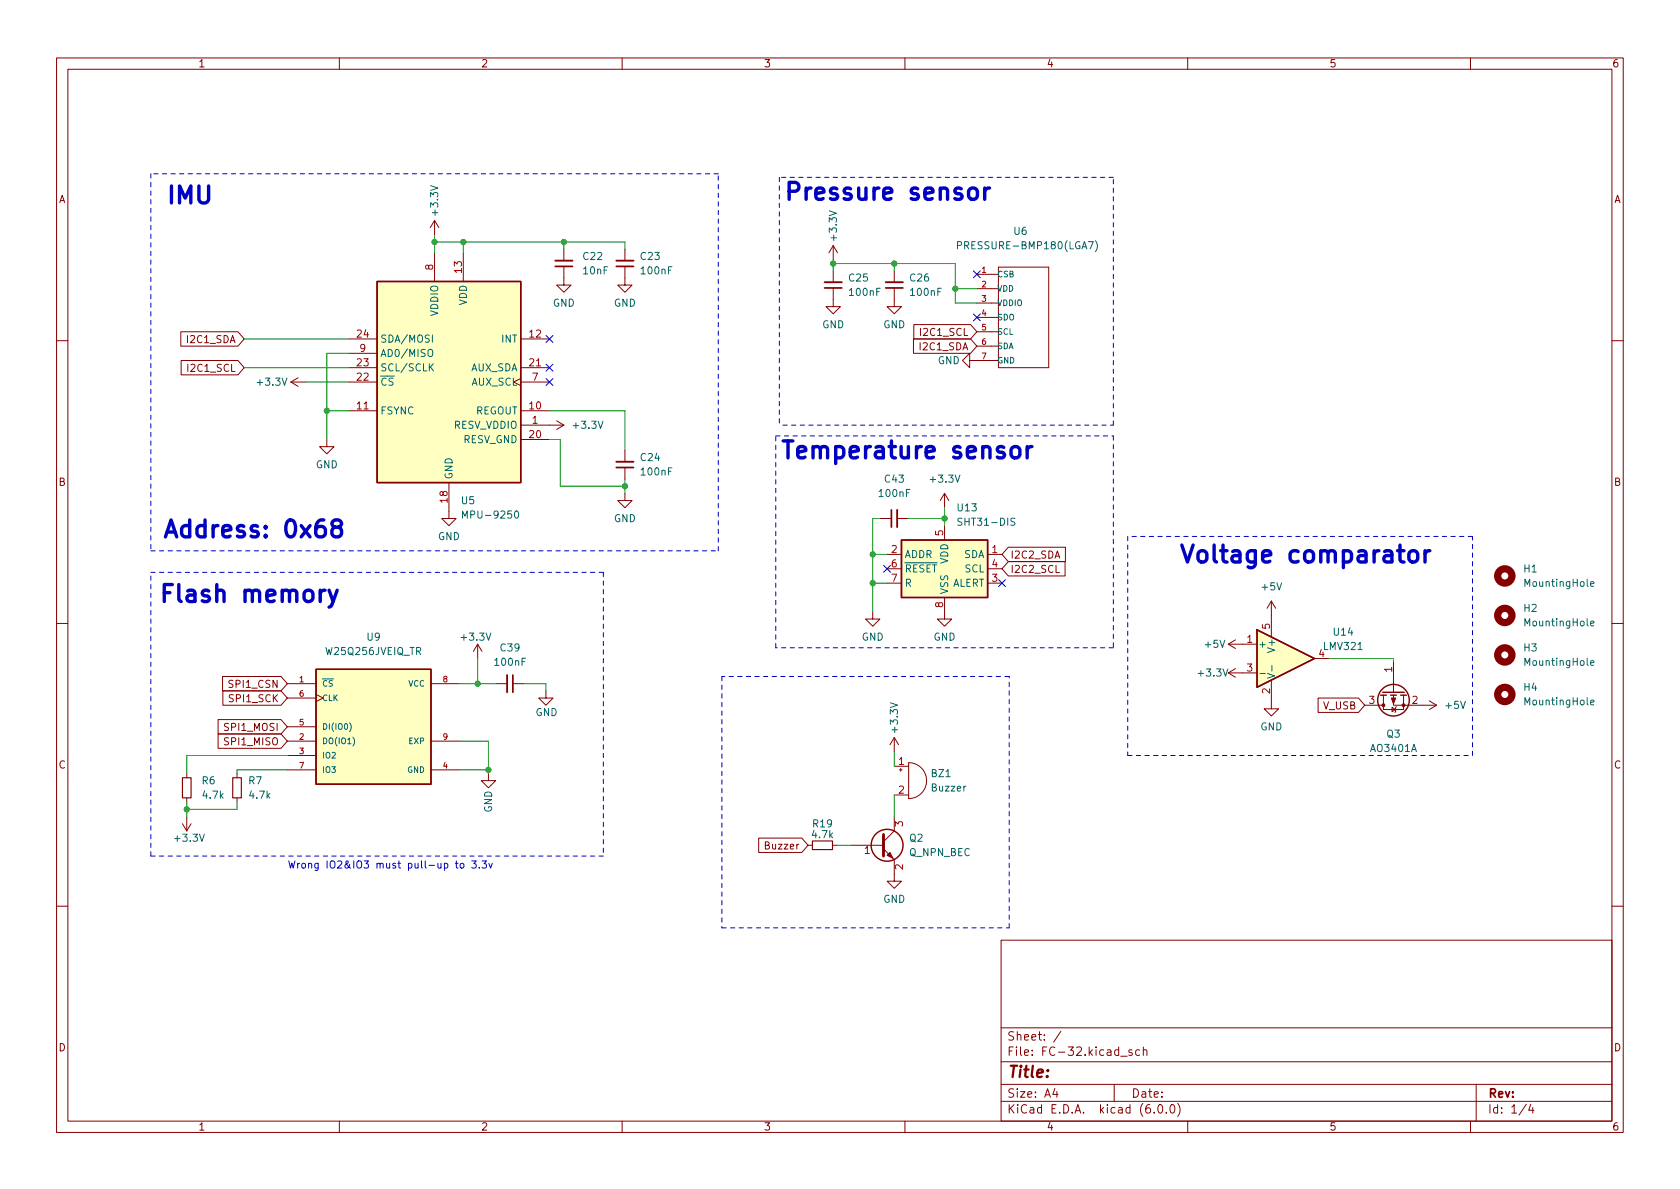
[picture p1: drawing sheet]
<svg xmlns="http://www.w3.org/2000/svg" width="297mm" height="210mm" viewBox="0 0 297 210" stroke-linecap="round" stroke-linejoin="round" font-family="sans-serif">
<g fill="none" stroke="#840000" stroke-width=".18">
<path d="M10 10.2h277v190.1h-277zM12 12.2h273v186.1h-273zM60 10.2v2M110 10.2v2M160 10.2v2M210 10.2v2M260 10.2v2M76.8 39v2.5M76.8 39l-.7 1.3M76.8 39l.8 1.3M32 58.7h10.1l1.1 1.2-1.1 1.3h-10.1zM61.6 59.9h5.1"/>
<path d="M76.8 44.7v5.1M81.9 44.7v5.1M92.1 59.9h5.1M99.7 47.1v3.3h1.3l-1.3 1.3-1.3-1.3h1.3M99.7 44.1v2M110.5 47.1v3.3h1.3l-1.3 1.3-1.3-1.3h1.3M110.5 44.1v2M147.3 50.9v3.3h1.3l-1.3 1.3-1.3-1.3h1.3M147.3 43.4v2.6M147.3 47.9v2M147.3 43.4l-.7 1.3M147.3 43.4l.8 1.3"/>
<path d="M158.1 50.9v3.3h1.3l-1.3 1.3-1.3-1.3h1.3M158.1 47.9v2M161.5 59.9h10.1l1.1 1.3-1.1 1.3h-10.1zM161.6 57.4h10l1.1 1.3-1.1 1.2h-10zM172.7 58.7h3.8M172.7 56.1h3.8M172.7 53.6h3.8M172.7 51h3.8M172.7 48.5h3.8M176.5 47.2h8.9v17.8h-8.9zM10 60.2h2M32 63.7h10.1l1.1 1.3-1.1 1.3h-10.1z"/>
<path d="M51.4 67.6h2.6M51.4 67.6l1.3 .7M52.7 66.8l-1.3 .8M57.8 77.7v1.3h1.3l-1.3 1.3-1.3-1.3h1.3M61.6 72.6h5.1M61.6 65h5.1M61.6 67.6h5.1M61.6 62.5h5.1M92.1 66.9l-1.3 .7 1.3 .6M92.1 75.2h7.6M92.1 72.6h5.1M92.1 77.7h5.1"/>
<path d="M92.1 65h5.1M92.1 67.6h5.1M98.4 74.4l1.3 .8M99.7 75.2l-1.3 .7M110.5 79.6v2.1M171.4 63.7v-1.2l-1.2 1.2 1.2 1.3v-1.3h5.1M172.7 61.2h3.8M285 60.2h2M79.4 85.3v6.4h1.2l-1.2 1.3-1.3-1.3h1.3M110.5 87.2v1.3h1.3l-1.3 1.3-1.3-1.3h1.3M110.5 82.7v2M155.6 91.7h2"/>
<path d="M156.8 98h2.6M158.6 91.7h2.1M167 87.2v2.6M167 93v2.5M167 87.2l-.8 1.3M167 87.2l.8 1.3M174.6 98h2.6M178.3 96.8h10.1v2.5h-10.1l-1.1-1.3zM178.3 99.3h10v2.5h-10l-1.1-1.2zM10 110.2h2M39.3 119.6h10.4l1.1 1.3-1.1 1.3h-10.4zM84.5 113.9l-.8 1.3"/>
<path d="M84.5 113.9v2.6M84.5 113.9l.7 1.3M154.3 108.2v1.3h1.3l-1.3 1.2-1.3-1.2h1.3M156.8 103.1h2.6M156.8 100.6h2.6M167 105.7v3.8h1.3l-1.3 1.2-1.3-1.2h1.3M174.6 103.1h2.6M174.6 100.6h2.6M217.2 113.9h5M217.2 119h5M217.2 113.9l1.2 .8M217.2 119l1.2 .8"/>
<path d="M218.4 113.2l-1.2 .7M218.4 118.2l-1.2 .8M224.8 106.3v6.3M224.8 106.3l-.8 1.3M224.8 106.3l.8 1.3M232.4 116.5h2.5M246.4 117.1v5.3M285 110.2h2M33 136.8v.7M38.6 127.2h11.1l1.1 1.3-1.1 1.3h-11.1zM38.6 129.8h11.1l1.1 1.3-1.1 1.2h-11.1zM39.4 122.2h10.3l1.1 1.2-1.1 1.3h-10.3z"/>
<path d="M41.9 136.8v.7M50.8 120.9h5.1M50.8 131.1h5.1M50.8 133.6h5.1M50.8 136.1h5.1M50.8 128.5h5.1M50.8 123.4h5.1M55.9 122.8l1.2 .6-1.2 .7M76.2 120.9h5.1M76.2 131.1h5.1M76.2 136.1h5.1M86.4 136.8v1.2h1.2l-1.2 1.3-1.3-1.3h1.3"/>
<path d="M87.6 120.9h2.1M90.7 120.9h2M96.5 122.2v1.2h1.3l-1.3 1.3-1.3-1.3h1.3M158.1 130.4v2.6M158.1 130.4l-.7 1.3M158.1 130.4l.8 1.3M158.1 135.5h2.6M159 136.1h.5M159.3 135.9v.5M160.7 134.9a3.2 3.2 0 0 1 3.1 3.1 3.2 3.2 0 0 1-3.1 3.2zM224.8 120.3v5h1.3l-1.3 1.3-1.3-1.3h1.3M233.1 123.4h7.1l1.1 1.3-1.1 1.3h-7.1z"/>
<path d="M241.3 124.7h3.3M244.6 122.9v2.6h3.6v-2.6M246.1 125.1l.7 .4-.7 .4zM246.4 122.9v1.8h7.6M246.9 125l-.1 .1v.8l-.2 .1M252.7 123.9l1.3 .8M254 124.7l-1.3 .8M32.3 145.7l.7 1.2M33 141.1v.8M33 144.4v2.5M33.8 145.7l-.8 1.2M41.9 141.1v.8"/>
<path d="M134.1 148.2h7.7l1.1 1.3-1.1 1.2h-7.7zM142.9 149.5h.7M147.2 149.5h.8M150.5 149.5h5.7M156.2 150.1l1.9 1.9v3.8h1.3l-1.3 1.3-1.3-1.3h1.3M158.1 144.4v2.5l-1.9 1.9M158.1 140.6h2.6M10 160.2h2M177 166.3h108v32h-108zM285 160.2h2M60 198.3v2M110 198.3v2"/>
<path d="M160 198.3v2M177 194.8h108M177 191.8h108M177 187.8h108M177 181.8h108M186.5 192.5l-.4 1h1M186.9 193v1M187.6 182.4l-1.3 1.9M197 191.8v3M198.1 186.8h1.2M200.1 185.7l-.3-.1-.2 .2v.3l.5 .1v.4h-.5M201.5 185.7l-.4-.1-.3 .3v.4l.1 .3h.6"/>
<path d="M202.1 185.8l.3-.2 .3 .1 .1 .9M202.1 185.1v1.5M204.1 196.7v.1M204.9 195.4l.2-.1a.81 .81 0 0 1 .6 .7 .81 .81 0 0 1-.3 .8h-.2a.81 .81 0 0 1-.6-.6 .81 .81 0 0 1 .3-.8zM206.2 196.7v.1M207.1 195.4l.1-.1a.81 .81 0 0 1 .6 .7 .81 .81 0 0 1-.3 .8h-.1a.81 .81 0 0 1-.6-.6 .81 .81 0 0 1 .3-.8zM208.2 195.1a1.72 1.72 0 0 1 0 2.3M210 198.3v2M260 198.3v2M261 191.8v6.5M269.9 195.3l-1.3 1.9M270.6 195.3l-.3 1h.9"/>
<path d="M271 195.8v1"/>
</g>
<path d="M98.2 46.1h3M109 46.1h3M145.8 49.9h3M156.6 49.9h3M109 81.7h3M158.6 90.2v3M89.7 119.4v3" fill="none" stroke="#840000" stroke-width=".33"/>
<path d="M98.2 47.1h3M109 47.1h3M145.8 50.9h3M156.6 50.9h3M109 82.7h3M157.6 90.2v3M90.7 119.4v3" fill="none" stroke="#840000" stroke-width=".3"/>
<g fill="none" stroke="#840000" stroke-width=".25">
<path d="M66.7 49.8h25.4v35.5h-25.4zM159.4 95.5h15.2v10.2h-15.2zM55.9 118.4h20.3v20.3h-20.3zM222.2 111.4l10.2 5.1-10.2 5zM244.1 122.9h1M244.5 122.4h3.8M245.9 122.9h1M247.6 122.9h1.1"/>
<circle cx="246.4" cy="123.8" r="2.79"/>
<circle cx="156.8" cy="149.5" r="2.82"/>
</g>
<g fill="#840000" stroke="#840000" stroke-width=".18">
<path d="M246 123.4h.8l-.4 1.1z"/>
<path d="M156.8 151.3l.6-.6 .5 1.1z"/>
<circle cx="248.2" cy="124.7" r=".25"/>
<circle cx="244.6" cy="124.7" r=".25"/>
</g>
<g fill="#ffffc2" stroke="#ffffc2" stroke-width=".18">
<path d="M66.7 49.8h25.4v35.5h-25.4z"/>
<path d="M55.9 118.4h20.3v20.3h-20.3z"/>
<path d="M222.2 111.4l10.2 5.1-10.2 5z"/>
<path d="M159.4 95.5h15.2v10.2h-15.2z"/>
</g>
<g fill="none" stroke="#006464" stroke-width=".18">
<path d="M76.5 59.2v1.3M169.3 43.4l.6-.1 .1-.1v-.3l-.7-.2v1.3M193.7 42.6a1.46 1.46 0 0 1 0 1.9M75.8 61.8h.2a.43 .43 0 0 1 .5 .4v.4a.42 .42 0 0 1-.4 .5 .42 .42 0 0 1-.4-.5v-.4zM76.1 64.9l.5 .7M76.6 64.3l-.7 .7M81.8 91.6v-1.2l.4 .9 .4-.9v1.2M91.1 90.5l.2-.1a.68 .68 0 0 1 .4 .6 .68 .68 0 0 1-.4 .6l-.2-.1-.1-.4zM222.8 119.1h.9M224.1 119.1l1.3 .4-1.3 .4M224.9 117.7v1M281.2 110.3l.6-.2v-.2l-.4-.1-.2 .2 .1 .6h.5"/>
<path d="M281.2 103.3l.6-.2v-.2l-.4-.1-.2 .2 .1 .6h.5M281.2 117.2l.6-.1v-.2l-.4-.1-.2 .2 .1 .6h.5M61.8 127.8a1.17 1.17 0 0 1 0 1.6M62.4 130.4a1.17 1.17 0 0 1 0 1.5M281.2 124.2l.6-.1v-.2l-.4-.1-.2 .2 .1 .6h.5"/>
</g>
<g fill="none" stroke="#840000" stroke-width="1.3">
<circle cx="266.1" cy="115.8" r="1.27"/>
<circle cx="266.1" cy="101.8" r="1.27"/>
<circle cx="266.1" cy="108.8" r="1.27"/>
<circle cx="266.1" cy="122.8" r="1.27"/>
</g>
<path d="M32.3 137.5h1.5v3.6h-1.5zM41.1 137.5h1.6v3.6h-1.6zM143.6 148.7h3.6v1.5h-3.6z" fill="none" stroke="#840000" stroke-width=".2"/>
<path d="M156.2 147.6v3.8" fill="none" stroke="#840000" stroke-width=".51"/>
<path d="M80.5 152.7h.5M80.7 152.2v1.1l.3 .2M81.5 152.7h.3l.2 .2v.4l-.2 .2-.3-.1-.1-.1zM83.4 152.2h.8l-.4 .5 .3 .1v.6l-.1 .1-.6-.1M84.7 153.4v.1M85.2 152.2h.8l-.4 .5 .4 .1v.6l-.2 .1-.6-.1M86.4 152.7l.3 .8 .3-.8" fill="none" stroke="#0000c2" stroke-width=".18"/>
<path d="M171.4 33.5a.81 .81 0 0 1 .8-.3 .81 .81 0 0 1 .6 .6v.9a.81 .81 0 0 1-.8 .6 .81 .81 0 0 1-.8-.6v-.9zM174.1 33.3v2M175 33.3a.77 .77 0 0 0-.9 .5M178.9 79.3a.81 .81 0 0 1 .8-.3 .81 .81 0 0 1 .6 .5v.9a.81 .81 0 0 1-.8 .6 .81 .81 0 0 1-.7-.6v-.9zM181.6 79v2M182.5 79a.77 .77 0 0 0-.9 .5M59.3 93.2a.65 .65 0 0 1-.6-.6 .65 .65 0 0 1 .6-.7h.5a.65 .65 0 0 1 .6 .7 .65 .65 0 0 1-.6 .6h-.5l-.5 .3-.1 .3v.6l.1 .3 .5 .2h.5l.3-.1 .3-.4v-.6l-.3-.4-.3-.2M249.2 97.7a.81 .81 0 0 1 .8-.3 .81 .81 0 0 1 .7 .6v.8a.81 .81 0 0 1-.8 .6 .81 .81 0 0 1-.8-.6v-.8zM252 97.4v2M252.8 97.4a.77 .77 0 0 0-.8 .6M58.2 104.4l.7 2M59.6 104.4l-1 2.7-.4 .3" fill="none" stroke="#0000c2" stroke-width=".6"/>
<g fill="none" stroke="#0000c2" stroke-width=".18" stroke-dasharray=".8 .8">
<path d="M26.7 30.7v66.7M127 30.7h-100.3M137.8 31.4v43.8M196.8 31.4h-59M137.2 77.1h59.6M138.4 75.2h58.4M196.8 77.1v37.4M196.8 75.2v-43.8M26.7 97.4h100.3M127 97.4v-66.7M199.4 94.9v38.7M260.3 94.9h-60.9"/>
<path d="M26.7 101.2h80M106.7 101.2v50.2M127.6 119.6v44.5M137.2 114.5v-37.4M178.4 119.6h-50.8M196.8 114.5h-59.6M199.4 133.6h60.9M260.3 133.6v-38.7M26.7 151.4v-50.2M106.7 151.4h-80M127.6 164.1h50.8M178.4 164.1v-44.5"/>
</g>
<g fill="none" stroke="#009600" stroke-width=".18">
<path d="M43.2 59.9h18.4M76.8 42.8h33.7v1.3M76.8 41.5v3.2M81.9 42.8v1.9M99.7 42.8v1.3M147.3 46.6h21.6v7h3.8M147.3 46v1.9M158.1 46.6v1.3M168.9 51h3.8M43.2 65h18.4M54 67.6h7.6M57.8 72.6h3.8"/>
<path d="M61.6 62.5h-3.8v15.2M97.2 77.7h1.9v8.3h11.4M97.2 72.6h13.3v7M110.5 84.7v2.5M154.3 98h2.5M155.6 91.7h-1.3v16.5M160.7 91.7h6.3M167 89.8v3.2M84.5 116.5v4.4M154.3 103.1h2.5M234.9 116.5h11.5v.6M50.8 133.6h-17.8v3.2"/>
<path d="M50.8 136.1h-8.9v.7M81.3 131.1h5.1v5.7M81.3 136.1h5.1M81.3 120.9h6.3M92.7 120.9h3.8v1.3M158.1 133v2.5M33 141.9v2.5M41.9 141.9v1.2h-8.9M148 149.5h2.5M158.1 140.6v3.8"/>
</g>
<g fill="none" stroke="#000084" stroke-width=".18">
<path d="M96.5 59.3l1.3 1.2M97.8 59.3l-1.3 1.2M172.1 47.9l1.2 1.2M172.1 55.5l1.2 1.2M173.3 47.9l-1.2 1.2M173.3 55.5l-1.2 1.2M96.5 64.4l1.3 1.2M96.5 66.9l1.3 1.3M97.8 64.4l-1.3 1.2M97.8 66.9l-1.3 1.3M156.2 100l1.3 1.2M157.5 100l-1.3 1.2"/>
<path d="M176.6 102.5l1.2 1.2M177.8 102.5l-1.2 1.2"/>
</g>
<g fill="#009600" stroke="#009600" stroke-width=".18">
<circle cx="81.9" cy="42.8" r=".46"/>
<circle cx="76.8" cy="42.8" r=".46"/>
<circle cx="147.3" cy="46.6" r=".46"/>
<circle cx="158.1" cy="46.6" r=".46"/>
<circle cx="154.3" cy="98" r=".46"/>
<circle cx="168.9" cy="51" r=".46"/>
<circle cx="57.8" cy="72.6" r=".46"/>
<circle cx="86.4" cy="136.1" r=".46"/>
<circle cx="33" cy="143.1" r=".46"/>
<circle cx="84.5" cy="120.9" r=".46"/>
<circle cx="154.3" cy="103.1" r=".46"/>
<circle cx="167" cy="91.7" r=".46"/>
<circle cx="110.5" cy="86" r=".46"/>
<circle cx="99.7" cy="42.8" r=".46"/>
</g>
<g font-size="4.2" fill="#0000c2">
<text x="138.4" y="35.4">Pressure sensor</text>
<text x="29.2" y="36">IMU</text>
<text x="137.8" y="81.1">Temperature sensor</text>
<text x="28.6" y="95.1">Address: 0x68</text>
<text x="208.3" y="99.5">Voltage comparator</text>
<text x="27.9" y="106.5">Flash memory</text>
</g>
<text font-size="2.8" fill="#840000" x="178" y="190.6">Title:</text>
<g font-size="2.1" fill="#840000">
<text x="178" y="184">Sheet: /</text>
<text x="178" y="186.7">File: FC-32.kicad_sch</text>
<text x="178" y="196.9">KiCad E.D.A. kicad (6.0.0)</text>
<text x="178" y="194.1">Size: A4</text>
<text x="200" y="194.1">Date:</text>
<text x="263" y="194.1">Rev:</text>
<text x="263" y="196.9">Id: 1/4</text>
</g>
<g font-size="1.8" fill="#840000">
<text x="35" y="11.9">1</text>
<text x="85" y="11.9">2</text>
<text x="135" y="11.9">3</text>
<text x="185" y="11.9">4</text>
<text x="235" y="11.9">5</text>
<text x="285" y="11.9">6</text>
<text x="10.3" y="35.9">A</text>
<text x="285.3" y="35.9">A</text>
<text x="163" y="59.4">I2C1_SCL</text>
<text x="33.3" y="60.7">I2C1_SDA</text>
<text x="33.5" y="65.7">I2C1_SCL</text>
<text x="162.8" y="61.9">I2C1_SDA</text>
<text x="10.3" y="85.9">B</text>
<text x="285.3" y="85.9">B</text>
<text x="178.6" y="98.8">I2C2_SDA</text>
<text x="178.6" y="101.3">I2C2_SCL</text>
<text x="40.8" y="121.6">SPI1_CSN</text>
<text x="40.8" y="124.2">SPI1_SCK</text>
<text x="234" y="125.4">V_USB</text>
<text x="40" y="129.2">SPI1_MOSI</text>
<text x="40" y="131.8">SPI1_MISO</text>
<text x="10.3" y="135.9">C</text>
<text x="285.3" y="135.9">C</text>
<text x="135.6" y="150.2">Buzzer</text>
<text x="10.3" y="185.9">D</text>
<text x="285.3" y="185.9">D</text>
<text x="35" y="199.9">1</text>
<text x="85" y="199.9">2</text>
<text x="135" y="199.9">3</text>
<text x="185" y="199.9">4</text>
<text x="235" y="199.9">5</text>
<text x="285" y="199.9">6</text>
</g>
<g font-size="1.8" fill="#006464">
<text x="77.5" y="37.9" transform="rotate(-90 77.5 37.9)">+3.3V</text>
<text x="179.3" y="41.5">U6</text>
<text x="103.2" y="46">C22</text>
<text x="113.3" y="46">C23</text>
<text x="148" y="42.3" transform="rotate(-90 148 42.3)">+3.3V</text>
<text x="170.1" y="44.1">PRESSURE-BMP180(LGA7)</text>
<text x="103.2" y="48.5">10nF</text>
<text x="113.5" y="48.5">100nF</text>
<text x="150.2" y="49.8">C25</text>
<text x="150.3" y="52.3">100nF</text>
<text x="161" y="49.8">C26</text>
<text x="161.1" y="52.3">100nF</text>
<text x="77.5" y="55.9" transform="rotate(-90 77.5 55.9)">VDDIO</text>
<text x="82.5" y="54" transform="rotate(-90 82.5 54)">VDD</text>
<text x="97.7" y="54.2">GND</text>
<text x="108.5" y="54.2">GND</text>
<text x="145.4" y="58">GND</text>
<text x="156.1" y="58">GND</text>
<text x="67.2" y="65.7">SCL/SCLK</text>
<text x="67.2" y="60.6">SDA/MOSI</text>
<text x="67.2" y="63.1">AD0/MISO</text>
<text x="83.1" y="65.7">AUX_SDA</text>
<text x="88.7" y="60.6">INT</text>
<text x="165.8" y="64.4">GND</text>
<text x="45.7" y="68.2">+3.3V</text>
<text x="67.2" y="68.2">~{CS}</text>
<text x="83.3" y="68.2">AUX_SCL</text>
<text x="67.2" y="73.3">FSYNC</text>
<text x="80.2" y="75.8">RESV_VDDIO</text>
<text x="84" y="73.3">REGOUT</text>
<text x="101.6" y="75.8">+3.3V</text>
<text x="55.8" y="82.8">GND</text>
<text x="81.8" y="78.4">RESV_GND</text>
<text x="113.3" y="81.5">C24</text>
<text x="80" y="84.8" transform="rotate(-90 80 84.8)">GND</text>
<text x="81.6" y="89.1">U5</text>
<text x="113.5" y="84.1">100nF</text>
<text x="155.6" y="87.9">100nF</text>
<text x="156.5" y="85.3">C43</text>
<text x="164.7" y="85.3">+3.3V</text>
<text x="77.4" y="95.5">GND</text>
<text x="82.5" y="91.7">MPU-9250</text>
<text x="108.5" y="92.3">GND</text>
<text x="169.4" y="90.4">U13</text>
<text x="169.9" y="93">SHT31-DIS</text>
<text x="159.9" y="98.7">ADDR</text>
<text x="159.9" y="101.2">~{RESET}</text>
<text x="167.6" y="99.7" transform="rotate(-90 167.6 99.7)">VDD</text>
<text x="170.4" y="98.7">SDA</text>
<text x="170.6" y="101.2">SCL</text>
<text x="269.5" y="101.2">H1</text>
<text x="159.9" y="103.8">R</text>
<text x="167.6" y="105.2" transform="rotate(-90 167.6 105.2)">VSS</text>
<text x="168.2" y="103.8">ALERT</text>
<text x="223.2" y="104.4">+5V</text>
<text x="269.8" y="103.8">MountingHole</text>
<text x="64.9" y="113.3">U9</text>
<text x="81.7" y="113.3">+3.3V</text>
<text x="152.3" y="113.3">GND</text>
<text x="165" y="113.3">GND</text>
<text x="235.9" y="112.4">U14</text>
<text x="269.5" y="108.2">H2</text>
<text x="269.8" y="110.7">MountingHole</text>
<text x="57.8" y="115.8">W25Q256JVEIQ_TR</text>
<text x="87.6" y="117.7">100nF</text>
<text x="88.5" y="115.2">C39</text>
<text x="212" y="119.6">+3.3V</text>
<text x="213.1" y="114.5">+5V</text>
<text x="222.4" y="114.5">+</text>
<text x="225.4" y="115" transform="rotate(-90 225.4 115)">V+</text>
<text x="234.1" y="114.9">LMV321</text>
<text x="269.5" y="115.2">H3</text>
<text x="269.8" y="117.7">MountingHole</text>
<text x="255.7" y="125.3">+5V</text>
<text x="269.5" y="122.2">H4</text>
<text x="269.8" y="124.7">MountingHole</text>
<text x="94.7" y="126.6">GND</text>
<text x="158.7" y="129.3" transform="rotate(-90 158.7 129.3)">+3.3V</text>
<text x="222.8" y="129.2">GND</text>
<text x="245.2" y="130.4">Q3</text>
<text x="164.7" y="137.4">BZ1</text>
<text x="242.4" y="133">AO3401A</text>
<text x="35.7" y="138.7">R6</text>
<text x="35.9" y="141.2">4.7k</text>
<text x="44" y="138.7">R7</text>
<text x="44.2" y="141.2">4.7k</text>
<text x="87" y="143.7" transform="rotate(-90 87 143.7)">GND</text>
<text x="164.8" y="139.9">Buzzer</text>
<text x="31.1" y="148.8">+3.3V</text>
<text x="143.7" y="148.2">4.7k</text>
<text x="143.8" y="146.3">R19</text>
<text x="160.8" y="148.8">Q2</text>
<text x="160.8" y="151.4">Q_NPN_BEC</text>
<text x="156.1" y="159.6">GND</text>
</g>
<g font-size="1.8" fill="#a90000">
<text x="76.6" y="47.7" transform="rotate(-90 76.6 47.7)">8</text>
<text x="81.7" y="48.2" transform="rotate(-90 81.7 48.2)">13</text>
<text x="63.2" y="59.7">24</text>
<text x="93.6" y="59.7">12</text>
<text x="63.2" y="64.8">23</text>
<text x="63.6" y="62.2">9</text>
<text x="93.6" y="64.8">21</text>
<text x="63.2" y="67.3">22</text>
<text x="94.1" y="67.3">7</text>
<text x="63.2" y="72.4">11</text>
<text x="93.6" y="72.4">10</text>
<text x="93.6" y="77.5">20</text>
<text x="94.1" y="74.9">1</text>
<text x="79.1" y="88.9" transform="rotate(-90 79.1 88.9)">18</text>
<text x="166.8" y="94.7" transform="rotate(-90 166.8 94.7)">5</text>
<text x="157.6" y="97.8">2</text>
<text x="157.6" y="100.3">6</text>
<text x="175.4" y="97.8">1</text>
<text x="175.4" y="100.3">4</text>
<text x="157.6" y="102.9">7</text>
<text x="166.8" y="107.4" transform="rotate(-90 166.8 107.4)">8</text>
<text x="175.4" y="102.9">3</text>
<text x="220.5" y="113.7">1</text>
<text x="224.5" y="111.2" transform="rotate(-90 224.5 111.2)">5</text>
<text x="220.5" y="118.7">3</text>
<text x="233.2" y="116.2">4</text>
<text x="246.1" y="118.9" transform="rotate(-90 246.1 118.9)">1</text>
<text x="224.5" y="122.7" transform="rotate(-90 224.5 122.7)">2</text>
<text x="242.1" y="124.5">3</text>
<text x="249.7" y="124.5">2</text>
<text x="158.9" y="135.2">1</text>
<text x="158.9" y="140.3">2</text>
<text x="159.6" y="146.2" transform="rotate(-90 159.6 146.2)">3</text>
<text x="152.9" y="151">1</text>
<text x="159.6" y="153.8" transform="rotate(-90 159.6 153.8)">2</text>
</g>
<text font-size="1.8" fill="#0000c2" x="50.8" y="153.6">Wrong IO2&amp;IO3 must pull-up to 3.3v</text>
<g font-size="1.4" fill="#a90000">
<text x="173.6" y="48.3">1</text>
<text x="173.6" y="50.8">2</text>
<text x="173.6" y="53.3">3</text>
<text x="173.6" y="55.9">4</text>
<text x="173.6" y="58.4">5</text>
<text x="173.6" y="61">6</text>
<text x="173.6" y="63.5">7</text>
<text x="52.9" y="120.6">1</text>
<text x="52.9" y="123.2">6</text>
<text x="78.3" y="120.6">8</text>
<text x="52.9" y="130.8">2</text>
<text x="52.9" y="128.3">5</text>
<text x="78.3" y="130.8">9</text>
<text x="52.9" y="133.3">3</text>
<text x="52.9" y="135.9">7</text>
<text x="78.3" y="135.9">4</text>
</g>
<g font-size="1.4" fill="#006464">
<text x="176.3" y="49">CSB</text>
<text x="176.3" y="51.6">VDD</text>
<text x="176.3" y="54.1">VDDIO</text>
<text x="176.3" y="56.6">SDO</text>
<text x="176.3" y="59.2">SCL</text>
<text x="176.3" y="61.7">SDA</text>
<text x="176.3" y="64.3">GND</text>
<text x="56.9" y="121.4">~{CS}</text>
<text x="56.9" y="123.9">CLK</text>
<text x="72.2" y="121.4">VCC</text>
<text x="56.9" y="131.6">DO(IO1)</text>
<text x="56.9" y="129">DI(IO0)</text>
<text x="72.4" y="131.6">EXP</text>
<text x="56.9" y="134.1">IO2</text>
<text x="56.9" y="136.6">IO3</text>
<text x="72" y="136.6">GND</text>
</g>
</svg>
